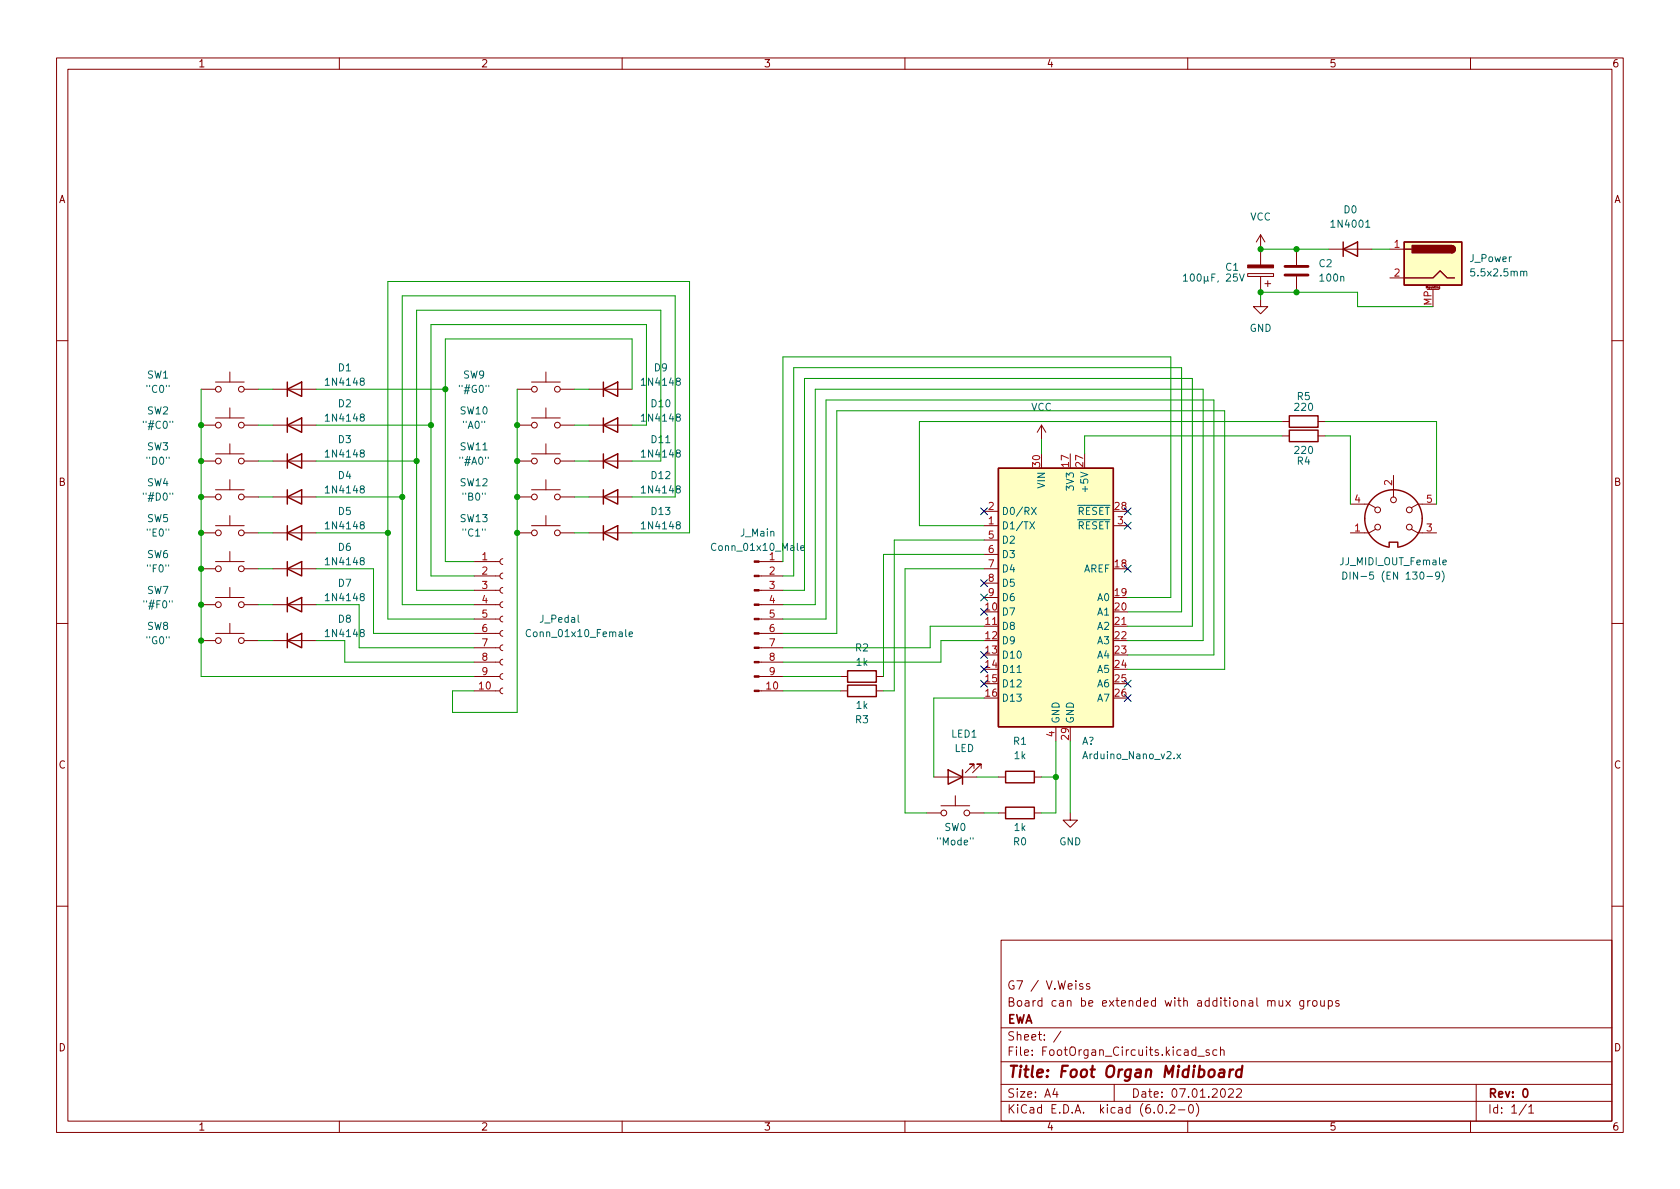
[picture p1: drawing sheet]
<svg xmlns="http://www.w3.org/2000/svg" width="297mm" height="210mm" viewBox="0 0 297 210" stroke-linecap="round" stroke-linejoin="round" font-family="sans-serif">
<g fill="none" stroke="#840000" stroke-width=".18">
<path d="M10 10.2h277v190.1h-277zM12 12.2h273v186.1h-273zM60 10.2v2M110 10.2v2M160 10.2v2M210 10.2v2M260 10.2v2M220.6 48.4h4.6v.5h-4.6zM222.9 53v1.2h1.3l-1.3 1.3-1.3-1.3h1.3M222.9 41.5l-.8 1.3M222.9 41.5v5.4M222.9 48.9v2.8"/>
<path d="M222.9 41.5l.7 1.3M223.6 50.2h1.1M224.2 49.7v1M229.2 44.1v2.8M229.2 48.9v2.8M234.9 44.1h7.7M245.7 44.1h2.6M245.7 49.1h2.6M252.3 51.2h2.1M253.4 51.2v3M254.6 50.7v.3l-.2 .1M254.6 50.7l-.2 .1v.1h.2"/>
<path d="M10 60.2h2M35.6 75.2h2.5M35.6 68.8h2.5M38.1 73.9h5.1M38.1 67.6h5.1M40.6 65.8v1.8M40.6 72.1v1.8M40.6 78.5v1.8M43.2 75.2h2.5M43.2 68.8h2.5M48.3 75.2h7.6M48.3 68.8h7.6"/>
<path d="M91.4 75.2h2.6M91.4 68.8h2.6M94 73.9h5.1M94 67.6h5.1M96.5 65.8v1.8M96.5 72.1v1.8M96.5 78.5v1.8M99.1 75.2h2.5M99.1 68.8h2.5M104.1 75.2h7.7M104.1 68.8h7.7M184.1 75.2l-.7 1.2"/>
<path d="M184.1 75.2v2.5M184.1 75.2l.8 1.2M226.7 77.1h1.3M226.7 74.5h1.3M233 77.1h1.3M233 74.5h1.3M285 60.2h2M35.6 81.5h2.5M35.6 94.2h2.5M35.6 87.9h2.5M38.1 80.3h5.1M38.1 93h5.1"/>
<path d="M38.1 86.6h5.1M38.1 99.3h5.1M40.6 84.8v1.8M40.6 91.2v1.8M40.6 97.5v1.8M43.2 81.5h2.5M43.2 94.2h2.5M43.2 87.9h2.5M48.3 81.5h7.6M48.3 94.2h7.6M48.3 87.9h7.6M83.8 99.3h4.6"/>
<path d="M88.9 98.8l-.4 .1-.1 .4 .1 .4 .4 .1M91.4 81.5h2.6M91.4 94.2h2.6M91.4 87.9h2.6M94 80.3h5.1M94 93h5.1M94 86.6h5.1M96.5 84.8v1.8M96.5 91.2v1.8M99.1 81.5h2.5M99.1 94.2h2.5M99.1 87.9h2.5"/>
<path d="M104.1 81.5h7.7M104.1 94.2h7.7M104.1 87.9h7.7M134.2 99.3h4.2M174 93h2.5M174 90.4h2.5M174 95.5h2.5M174 98h2.5M196.8 93h2.6M238.8 89.1h3.3l1.1 .7M243.2 93.6l-1.1 .6h-3.3M246.4 84.1v3.8"/>
<path d="M249.6 93.6l1.1 .6h3.3M254 89.1h-3.3l-1.1 .7M10 110.2h2M35.6 106.9h2.5M35.6 100.6h2.5M35.6 113.3h2.5M38.1 112h5.1M38.1 105.7h5.1M40.6 103.9v1.8M40.6 110.2v1.8M43.2 106.9h2.5M43.2 100.6h2.5"/>
<path d="M43.2 113.3h2.5M48.3 106.9h7.6M48.3 100.6h7.6M48.3 113.3h7.6M83.8 119.6h4.6M83.8 117.1h4.6M83.8 114.5h4.6M83.8 112h4.6M83.8 109.5h4.6M83.8 106.9h4.6M83.8 104.4h4.6M83.8 101.8h4.6"/>
<path d="M88.9 119.1l-.4 .2-.1 .3 .1 .4 .4 .1M88.9 116.6l-.4 .1-.1 .4 .1 .3 .4 .2M88.9 114l-.4 .2-.1 .3 .1 .4 .4 .2M88.9 111.5l-.4 .1-.1 .4 .1 .4 .4 .1M88.9 109l-.4 .1-.1 .4 .1 .3 .4 .2M88.9 106.4l-.4 .2-.1 .3 .1 .4 .4 .1M88.9 103.9l-.4 .1-.1 .4 .1 .3 .4 .2M88.9 101.3l-.4 .2-.1 .3 .1 .4 .4 .2M134.2 119.6h4.2M134.2 117.1h4.2M134.2 114.5h4.2M134.2 112h4.2"/>
<path d="M134.2 109.5h4.2M134.2 106.9h4.2M134.2 104.4h4.2M134.2 101.8h4.2M148.6 119.6h1.3M154.9 119.6h1.3M174 100.6h2.5M174 110.7h2.5M174 103.1h2.5M174 105.7h2.5M196.8 110.7h2.6M285 110.2h2"/>
<path d="M83.8 122.2h4.6M88.9 121.7l-.4 .1-.1 .4 .1 .3 .4 .2M134.2 122.2h4.2M148.6 122.2h1.3M154.9 122.2h1.3M165.1 137.4h7.6M172.2 135.9v-.8h-.8h.8l-1.5 1.5M173.5 135.9v-.8h-.8h.8l-1.5 1.5M176.5 137.4h1.3M182.9 137.4h1.2M186.7 128.5v2.6M163.8 143.8h2.6"/>
<path d="M166.4 142.5h5M168.9 140.7v1.8M171.4 143.8h2.6M176.5 143.8h1.3M182.9 143.8h1.2M189.2 143.8v1.2h1.3l-1.3 1.3-1.2-1.3h1.2M10 160.2h2M177 166.3h108v32h-108zM191.4 174l-.3-.1-.2 .2v.3l.5 .1v.4h-.5M192.6 174l-.3-.1-.2 .2v.3l.5 .1v.4h-.5M226.1 176.9l.1 1h.4l.2-.1M226.8 176.9v1"/>
<path d="M227.4 176.9l.7 1M228.1 176.9l-.7 1M230.5 176.9v1.2l-.3 .3h-.3M230.5 177l-.4-.1-.3 .3v.4l.1 .3h.6M231.2 176.9v1M231.6 176.9l-.2 .1-.2 .2M232.2 177l.4-.1 .3 .3v.4l-.3 .3h-.4l-.1-.3v-.4zM233.5 176.9l.1 1h.3l.2-.1M234.1 176.9v1M234.9 177l.4-.1 .3 .3v.4l-.2 .3h-.5M234.9 176.9v1.5M236.7 177l-.3-.1-.3 .2 .1 .3 .5 .1v.4h-.6"/>
<path d="M285 160.2h2M60 198.3v2M110 198.3v2M160 198.3v2M177 194.8h108M177 191.8h108M177 187.8h108M177 181.8h108M186.5 192.5l-.4 1h1M186.9 193v1M187.6 182.4l-1.3 1.9M197 191.8v3"/>
<path d="M204.9 195.4l.2-.1a.81 .81 0 0 1 .6 .7 .81 .81 0 0 1-.3 .8h-.2a.81 .81 0 0 1-.6-.6 .81 .81 0 0 1 .3-.8zM206.2 196.7v.1M206.9 195.5l.5-.2 .2 .2 .1 .3-.9 1h.9M208.4 196.3h1.1M210 198.3v2M210.4 195.4l.1-.1a.81 .81 0 0 1 .6 .7 .81 .81 0 0 1-.3 .8h-.2a.81 .81 0 0 1-.5-.6 .81 .81 0 0 1 .3-.8zM211.4 185.7l-.4-.1-.3 .3v.4l.2 .3h.5M211.4 185.1v1.5M211.5 195.1a1.72 1.72 0 0 1 0 2.3M211.8 186.8h1.1M213.8 185.7l-.4-.1-.2 .2 .1 .3 .5 .1v.4h-.6M215.1 185.7l-.4-.1-.3 .3v.4l.2 .3h.5"/>
<path d="M215.8 185.8l.2-.2 .4 .1v.9M215.8 185.1v1.5M217.2 192.7l.6-.2 .2 .2 .1 .3-1 1h1M218.6 192.7l.6-.2 .2 .2 .1 .3-.9 1h.9M260 198.3v2M261 191.8v6.5M269.9 195.3l-1.3 1.9M270.3 195.8l.4-.5v1.5M270.3 196.8h.9"/>
<circle cx="38.6" cy="75.2" r=".51"/>
<circle cx="38.6" cy="68.8" r=".51"/>
<circle cx="42.7" cy="68.8" r=".51"/>
<circle cx="42.7" cy="75.2" r=".51"/>
<circle cx="94.5" cy="75.2" r=".51"/>
<circle cx="94.5" cy="68.8" r=".51"/>
<circle cx="98.6" cy="75.2" r=".51"/>
<circle cx="98.6" cy="68.8" r=".51"/>
<circle cx="38.6" cy="81.5" r=".51"/>
<circle cx="38.6" cy="87.9" r=".51"/>
<circle cx="38.6" cy="94.2" r=".51"/>
<circle cx="42.7" cy="81.5" r=".51"/>
<circle cx="42.7" cy="87.9" r=".51"/>
<circle cx="42.7" cy="94.2" r=".51"/>
<circle cx="94.5" cy="94.2" r=".51"/>
<circle cx="94.5" cy="81.5" r=".51"/>
<circle cx="94.5" cy="87.9" r=".51"/>
<circle cx="98.6" cy="87.9" r=".51"/>
<circle cx="98.6" cy="94.2" r=".51"/>
<circle cx="98.6" cy="81.5" r=".51"/>
<circle cx="243.6" cy="90.2" r=".51"/>
<circle cx="243.6" cy="93.2" r=".51"/>
<circle cx="246.4" cy="88.4" r=".51"/>
<circle cx="249.2" cy="90.2" r=".51"/>
<circle cx="249.2" cy="93.2" r=".51"/>
<circle cx="38.6" cy="113.3" r=".51"/>
<circle cx="38.6" cy="106.9" r=".51"/>
<circle cx="38.6" cy="100.6" r=".51"/>
<circle cx="42.7" cy="113.3" r=".51"/>
<circle cx="42.7" cy="100.6" r=".51"/>
<circle cx="42.7" cy="106.9" r=".51"/>
<circle cx="166.9" cy="143.8" r=".51"/>
<circle cx="170.9" cy="143.8" r=".51"/>
</g>
<path d="M269.4 192.7l.2-.2a.8 .8 0 0 1 .5 .8 .8 .8 0 0 1-.5 .7l-.2-.1-.1-.4z" fill="none" stroke="#840000" stroke-width=".3"/>
<path d="M215.7 189.2l.2-.1 .5 .1v1.3M216.5 189.6l-.7 .1a.4 .4 0 0 0-.3 .3 .4 .4 0 0 0 .2 .5l.7-.1M217.5 189.1l-.2 1.4M218.1 189.1l-.4 .1-.3 .3M219.6 189.2a.66 .66 0 0 0-1 .3l-.1 .6 .2 .3 .1 .1 .6-.1M219.7 188.5l-.3 2" fill="none" stroke="#840000" stroke-width=".4"/>
<g fill="none" stroke="#840000" stroke-width=".25">
<path d="M237.5 44.1l2.5-1.3v2.5zM237.5 42.8v2.5M248.3 42.8h10.1v7.6h-10.1zM248.3 49.1h5.1l1.2-1.2 1.3 1.2h1.3M248.3 44.1h1.3M256.7 43.4a.63 .63 0 0 1 .6 .7 .63 .63 0 0 1-.6 .6M50.8 68.8l2.5-1.2v2.5zM50.8 75.2l2.5-1.3v2.5zM50.8 67.6v2.5M50.8 73.9v2.5M106.7 68.8l2.5-1.2v2.5zM106.7 75.2l2.5-1.3v2.5z"/>
<path d="M106.7 67.6v2.5M106.7 73.9v2.5M228 76.1h5v2h-5zM228 73.5h5v2.1h-5zM50.8 87.9l2.5-1.3v2.5zM50.8 94.2l2.5-1.2v2.5zM50.8 81.5l2.5-1.2v2.5zM50.8 80.3v2.5M50.8 86.6v2.5M50.8 93v2.5M50.8 99.3v2.5M106.7 87.9l2.5-1.3v2.5z"/>
<path d="M106.7 94.2l2.5-1.2v2.5zM106.7 81.5l2.5-1.2v2.5zM106.7 80.3v2.5M106.7 86.6v2.5M106.7 93v2.5M176.5 82.8h20.3v45.7h-20.3zM245.6 96.8a5.1 5.1 0 0 1-3.5-7.9 5.1 5.1 0 0 1 8.6 0 5.1 5.1 0 0 1-3.6 7.9M245.6 96.6v-.7h1.5v.7M50.8 100.6l2.5-1.3v2.5zM50.8 106.9l2.5-1.2v2.5zM50.8 113.3l2.5-1.3v2.5zM50.8 105.7v2.5"/>
<path d="M50.8 112v2.5M149.9 118.6h5v2h-5zM149.9 121.2h5v2h-5zM167.6 136.1l2.6 1.3-2.6 1.3zM170.2 136.1v2.6M177.8 136.4h5.1v2h-5.1zM177.8 142.7h5.1v2.1h-5.1z"/>
</g>
<g fill="none" stroke="#006464" stroke-width=".18">
<path d="M209.2 48.8l.4-.4v1.3M209.2 49.7h.8M210.6 48.6l.1-.2a.68 .68 0 0 1 .5 .7 .68 .68 0 0 1-.5 .6l-.1-.1-.2-.4zM211.8 48.5l.2-.1a.68 .68 0 0 1 .4 .7 .68 .68 0 0 1-.4 .6 .84 .84 0 0 1-.2-1.2zM212.9 48.9v1.2M213.5 49.5l.2 .2M213.5 48.9v.8h-.4l-.2-.2M214.3 49.1h.4M214.9 48.4h-.6v1.3M215.4 49.7l-.1 .2M216.9 48.6l.4-.2 .3 .4-.8 .9h.8M218.7 48.4h-.6v.7l.1-.2 .5 .1 .1 .2-.1 .4-.2 .1-.4-.1"/>
<path d="M219.2 48.4l.4 1.3 .4-1.3M241.5 40.2h.7M269.4 48.1l.2-.1h.3l.1 .8M30.5 74.5v.2M86.4 68.1v.3M30.5 87.2v.2M85.8 87.2v.2M86.3 80.8v.3M141.6 96.9l.6-.1-.1-.2-.3-.1-.2 .2v.6h.5M182.1 92.3l.8 1.2M182.4 89.7l.8 1.3M182.9 92.3l-.8 1.2"/>
<path d="M183.2 89.7l-.8 1.3M30.4 106.2v.3M93.8 111.4a.6 .6 0 0 0-.8 .5 .6 .6 0 0 0 .6 .7l.2-.1M111.2 112.2l.6-.2v-.2l-.4-.1-.2 .2 .1 .6h.5M179.8 118.9h.8M237.4 101.2a.64 .64 0 0 1 .8 .6 .64 .64 0 0 1-.8 .6zM238.7 101.2v1.2M254.5 101.7l-.2 .2h-.4l-.1-.2v-.3l.3-.2h.3l.1 .2a.84 .84 0 0 1-.3 1h-.3M255 101a1.46 1.46 0 0 1 0 1.9M208.1 133.3l.6 .9M208.7 133.3l-.6 .9M172.1 148.1v.3"/>
</g>
<g fill="#ffffc2" stroke="#ffffc2" stroke-width=".18">
<path d="M248.3 42.8h10.1v7.6h-10.1z"/>
<path d="M176.5 82.8h20.3v45.7h-20.3z"/>
</g>
<g fill="#840000" stroke="#840000" stroke-width=".25">
<path d="M256.7 43.4a.63 .63 0 0 1 .6 .7 .63 .63 0 0 1-.6 .6z"/>
<path d="M249.7 43.4h7v1.3h-7z"/>
</g>
<g fill="#840000" stroke="#840000" stroke-width=".18">
<path d="M133.3 122h.9v.3h-.9z"/>
<path d="M133.3 119.5h.9v.3h-.9z"/>
<path d="M133.3 117h.9v.2h-.9z"/>
<path d="M133.3 114.4h.9v.3h-.9z"/>
<path d="M133.3 111.9h.9v.2h-.9z"/>
<path d="M133.3 109.3h.9v.3h-.9z"/>
<path d="M133.3 106.8h.9v.3h-.9z"/>
<path d="M133.3 104.3h.9v.2h-.9z"/>
<path d="M133.3 101.7h.9v.3h-.9z"/>
<path d="M133.3 99.2h.9v.2h-.9z"/>
<path d="M220.6 46.9h4.6v.5h-4.6z"/>
</g>
<path d="M227.2 48.6h4.1M227.2 47.1h4.1" fill="none" stroke="#840000" stroke-width=".51"/>
<g fill="none" stroke="#009600" stroke-width=".18">
<path d="M222.9 53v-1.3h17.1v2.5h13.4M222.9 44.1h12M242.6 44.1h3.1M35.6 68.8v50.8h48.2M45.7 68.8h2.6M45.7 75.2h2.6M55.9 68.8h22.8M55.9 75.2h20.3M91.4 68.8v57.2h-11.4v-3.8h3.8M101.6 68.8h2.5M101.6 75.2h2.5M111.8 68.8v-8.9h-33.1v39.4h5.1"/>
<path d="M111.8 75.2h2.5v-17.8h-38.1v44.4h7.6M184.1 77.7v2.6M226.7 74.5h-64.1v18.5h11.4M226.7 77.1h-34.9v3.2M234.3 74.5h19.7v14.6M234.3 77.1h4.5v12M45.7 94.2h2.6M45.7 87.9h2.6M45.7 81.5h2.6M55.9 94.2h12.7M55.9 87.9h15.2M55.9 81.5h17.8"/>
<path d="M101.6 94.2h2.5M101.6 87.9h2.5M101.6 81.5h2.5M111.8 94.2h10.1v-44.4h-53.3v59.7h15.2M111.8 81.5h5v-26.6h-43.1v49.5h10.1M111.8 87.9h7.6v-35.6h-48.3v54.6h12.7M138.4 99.3v-36.2h68.6v42.6h-7.6M174 98h-17.8v21.6M174 95.5h-15.9v26.7h-1.9M45.7 100.6h2.6M45.7 113.3h2.6M45.7 106.9h2.6"/>
<path d="M55.9 113.3h5.1v3.8h22.8M55.9 100.6h10.1v11.4h17.8M55.9 106.9h7.6v7.6h20.3M138.4 109.5h7.6v-38.8h68.6v45.1h-15.2M138.4 104.4h3.8v-37.5h68.6v43.8h-11.4M138.4 119.6h10.2M138.4 112h9.6v-39.4h68.5v45.8h-17.1M138.4 106.9h5.7v-38.1h68.6v44.5h-13.3M138.4 101.8h1.9v-36.8h68.6v43.2h-9.5M174 113.3h-7.6v3.8h-28M174 100.6h-14v43.2h3.8M174 110.7h-9.5v3.8h-26.1"/>
<path d="M138.4 122.2h10.2M172.7 137.4h3.8M174 123.4h-8.9v14M184.1 137.4h2.6M186.7 131.1v12.7h-2.6M189.2 131.1v12.7M174 143.8h2.5"/>
</g>
<g fill="none" stroke="#000084" stroke-width=".18">
<path d="M173.4 89.8l1.2 1.2M174.6 89.8l-1.2 1.2M198.8 89.8l1.2 1.2M198.8 92.3l1.2 1.3M198.8 100l1.2 1.2M200 89.8l-1.2 1.2M200 92.3l-1.2 1.3M200 100l-1.2 1.2M173.4 102.5l1.2 1.2M173.4 105l1.2 1.3M173.4 107.6l1.2 1.2M173.4 115.2l1.2 1.2"/>
<path d="M173.4 117.7l1.2 1.3M174.6 115.2l-1.2 1.2M174.6 117.7l-1.2 1.3M174.6 102.5l-1.2 1.2M174.6 105l-1.2 1.3M174.6 107.6l-1.2 1.2M173.4 120.3l1.2 1.2M174.6 120.3l-1.2 1.2M198.8 122.8l1.2 1.2M198.8 120.3l1.2 1.2M200 122.8l-1.2 1.2M200 120.3l-1.2 1.2"/>
</g>
<g fill="#009600" stroke="#009600" stroke-width=".18">
<circle cx="68.6" cy="94.2" r=".46"/>
<circle cx="35.6" cy="106.9" r=".46"/>
<circle cx="35.6" cy="100.6" r=".46"/>
<circle cx="35.6" cy="113.3" r=".46"/>
<circle cx="71.1" cy="87.9" r=".46"/>
<circle cx="35.6" cy="94.2" r=".46"/>
<circle cx="35.6" cy="87.9" r=".46"/>
<circle cx="186.7" cy="137.4" r=".46"/>
<circle cx="78.7" cy="68.8" r=".46"/>
<circle cx="76.2" cy="75.2" r=".46"/>
<circle cx="91.4" cy="94.2" r=".46"/>
<circle cx="91.4" cy="87.9" r=".46"/>
<circle cx="35.6" cy="81.5" r=".46"/>
<circle cx="35.6" cy="75.2" r=".46"/>
<circle cx="73.7" cy="81.5" r=".46"/>
<circle cx="222.9" cy="51.7" r=".46"/>
<circle cx="222.9" cy="44.1" r=".46"/>
<circle cx="229.2" cy="51.7" r=".46"/>
<circle cx="229.2" cy="44.1" r=".46"/>
<circle cx="91.4" cy="75.2" r=".46"/>
<circle cx="91.4" cy="81.5" r=".46"/>
</g>
<text font-size="2.8" fill="#840000" x="178" y="190.6">Title: Foot Organ Midiboard</text>
<g font-size="2.1" fill="#840000">
<text x="178" y="178">Board can be extended with additional mux groups</text>
<text x="178" y="175">G7 / V.Weiss</text>
<text x="178" y="184">Sheet: /</text>
<text x="178" y="181">EWA</text>
<text x="178" y="186.7">File: FootOrgan_Circuits.kicad_sch</text>
<text x="178" y="196.9">KiCad E.D.A. kicad (6.0.2-0)</text>
<text x="178" y="194.1">Size: A4</text>
<text x="200" y="194.1">Date: 07.01.2022</text>
<text x="263" y="194.1">Rev: 0</text>
<text x="263" y="196.9">Id: 1/1</text>
</g>
<g font-size="1.8" fill="#840000">
<text x="35" y="11.9">1</text>
<text x="85" y="11.9">2</text>
<text x="135" y="11.9">3</text>
<text x="185" y="11.9">4</text>
<text x="235" y="11.9">5</text>
<text x="285" y="11.9">6</text>
<text x="10.3" y="35.9">A</text>
<text x="285.3" y="35.9">A</text>
<text x="10.3" y="85.9">B</text>
<text x="285.3" y="85.9">B</text>
<text x="10.3" y="135.9">C</text>
<text x="285.3" y="135.9">C</text>
<text x="10.3" y="185.9">D</text>
<text x="285.3" y="185.9">D</text>
<text x="35" y="199.9">1</text>
<text x="85" y="199.9">2</text>
<text x="135" y="199.9">3</text>
<text x="185" y="199.9">4</text>
<text x="235" y="199.9">5</text>
<text x="285" y="199.9">6</text>
</g>
<g font-size="1.8" fill="#006464">
<text x="221" y="39">VCC</text>
<text x="235.7" y="40.3">1N4001</text>
<text x="237.6" y="37.7">D0</text>
<text x="216.7" y="47.9">C1</text>
<text x="233.2" y="47.2">C2</text>
<text x="259.9" y="46.3">J_Power</text>
<text x="233.5" y="49.8">100n</text>
<text x="260.5" y="48.9">5.5x2.5mm</text>
<text x="220.9" y="58.7">GND</text>
<text x="59.8" y="65.7">D1</text>
<text x="115.7" y="65.7">D9</text>
<text x="26" y="69.5">&quot;C0&quot;</text>
<text x="26" y="66.9">SW1</text>
<text x="57.9" y="68.2">1N4148</text>
<text x="81.3" y="69.5">&quot;#G0&quot;</text>
<text x="81.9" y="66.9">SW9</text>
<text x="113.7" y="68.2">1N4148</text>
<text x="229.4" y="70.7">R5</text>
<text x="25.5" y="75.8">&quot;#C0&quot;</text>
<text x="26" y="73.3">SW2</text>
<text x="57.9" y="74.5">1N4148</text>
<text x="59.8" y="72">D2</text>
<text x="81.4" y="73.3">SW10</text>
<text x="81.9" y="75.8">&quot;A0&quot;</text>
<text x="113.7" y="74.5">1N4148</text>
<text x="115.2" y="72">D10</text>
<text x="182.3" y="72.6">VCC</text>
<text x="229" y="72.6">220</text>
<text x="26" y="82.2">&quot;D0&quot;</text>
<text x="26" y="79.6">SW3</text>
<text x="57.9" y="80.9">1N4148</text>
<text x="59.8" y="78.4">D3</text>
<text x="81.4" y="82.2">&quot;#A0&quot;</text>
<text x="81.4" y="79.6">SW11</text>
<text x="113.7" y="80.9">1N4148</text>
<text x="115.2" y="78.4">D11</text>
<text x="229" y="80.3">220</text>
<text x="229.4" y="82.2">R4</text>
<text x="25.5" y="88.5">&quot;#D0&quot;</text>
<text x="26" y="86">SW4</text>
<text x="57.9" y="87.2">1N4148</text>
<text x="59.8" y="84.7">D4</text>
<text x="81.4" y="86">SW12</text>
<text x="81.9" y="88.5">&quot;B0&quot;</text>
<text x="113.7" y="87.2">1N4148</text>
<text x="115.2" y="84.7">D12</text>
<text x="184.8" y="86.3" transform="rotate(-90 184.8 86.3)">VIN</text>
<text x="189.9" y="86.5" transform="rotate(-90 189.9 86.5)">3V3</text>
<text x="192.4" y="86.5" transform="rotate(-90 192.4 86.5)">+5V</text>
<text x="26" y="94.9">&quot;E0&quot;</text>
<text x="26" y="92.3">SW5</text>
<text x="57.9" y="93.6">1N4148</text>
<text x="59.8" y="91.1">D5</text>
<text x="81.4" y="92.3">SW13</text>
<text x="81.9" y="94.9">&quot;C1&quot;</text>
<text x="113.7" y="93.6">1N4148</text>
<text x="115.2" y="91.1">D13</text>
<text x="131" y="94.9">J_Main</text>
<text x="177" y="93.6">D1/TX</text>
<text x="177" y="91.1">D0/RX</text>
<text x="189.1" y="91.1">~{RESET}</text>
<text x="189.1" y="93.6">~{RESET}</text>
<text x="26" y="98.7">SW6</text>
<text x="26.1" y="101.2">&quot;F0&quot;</text>
<text x="57.9" y="99.9">1N4148</text>
<text x="59.8" y="97.4">D6</text>
<text x="126.3" y="97.4">Conn_01x10_Male</text>
<text x="177" y="96.1">D2</text>
<text x="177" y="98.7">D3</text>
<text x="177" y="101.2">D4</text>
<text x="191.5" y="101.2">AREF</text>
<text x="237.1" y="99.9">JJ_MIDI_OUT_Female</text>
<text x="25.6" y="107.6">&quot;#F0&quot;</text>
<text x="26" y="105">SW7</text>
<text x="57.9" y="106.3">1N4148</text>
<text x="59.8" y="103.8">D7</text>
<text x="177" y="103.8">D5</text>
<text x="177" y="106.3">D6</text>
<text x="194.1" y="106.3">A0</text>
<text x="239.5" y="102.5">DIN-5 (EN 130-9)</text>
<text x="25.9" y="113.9">&quot;G0&quot;</text>
<text x="26" y="111.4">SW8</text>
<text x="57.9" y="112.6">1N4148</text>
<text x="59.8" y="110.1">D8</text>
<text x="93.7" y="112.6">Conn_01x10_Female</text>
<text x="95.6" y="110.1">J_Pedal</text>
<text x="177" y="108.8">D7</text>
<text x="177" y="111.4">D8</text>
<text x="177" y="113.9">D9</text>
<text x="194.1" y="108.8">A1</text>
<text x="194.1" y="111.4">A2</text>
<text x="194.1" y="113.9">A3</text>
<text x="151.3" y="115.2">R2</text>
<text x="151.4" y="117.7">1k</text>
<text x="177" y="116.5">D10</text>
<text x="177" y="119">D11</text>
<text x="194.1" y="116.5">A4</text>
<text x="194.1" y="119">A5</text>
<text x="151.4" y="125.3">1k</text>
<text x="177" y="121.5">D12</text>
<text x="177" y="124.1">D13</text>
<text x="194.1" y="121.5">A6</text>
<text x="194.1" y="124.1">A7</text>
<text x="151.3" y="127.9">R3</text>
<text x="168.2" y="130.4">LED1</text>
<text x="179.2" y="131.7">R1</text>
<text x="187.3" y="128" transform="rotate(-90 187.3 128)">GND</text>
<text x="189.9" y="128" transform="rotate(-90 189.9 128)">GND</text>
<text x="191.2" y="131.7">A?</text>
<text x="168.7" y="133">LED</text>
<text x="179.4" y="134.2">1k</text>
<text x="191.8" y="134.2">Arduino_Nano_v2.x</text>
<text x="165.8" y="149.5">&quot;Mode&quot;</text>
<text x="167" y="146.9">SW0</text>
<text x="179.2" y="149.5">R0</text>
<text x="179.4" y="146.9">1k</text>
<text x="187.3" y="149.5">GND</text>
</g>
<g font-size="1.8" fill="#a90000">
<text x="246.5" y="43.8">1</text>
<text x="246.5" y="48.9">2</text>
<text x="253.1" y="54" transform="rotate(-90 253.1 54)">MP</text>
<text x="183.9" y="82.5" transform="rotate(-90 183.9 82.5)">30</text>
<text x="189" y="82.5" transform="rotate(-90 189 82.5)">17</text>
<text x="191.5" y="82.5" transform="rotate(-90 191.5 82.5)">27</text>
<text x="239.5" y="88.9">4</text>
<text x="246.1" y="85.8" transform="rotate(-90 246.1 85.8)">2</text>
<text x="252.2" y="88.9">5</text>
<text x="174.8" y="92.7">1</text>
<text x="174.8" y="90.2">2</text>
<text x="174.8" y="95.2">5</text>
<text x="197.1" y="90.2">28</text>
<text x="197.6" y="92.7">3</text>
<text x="239.5" y="94">1</text>
<text x="252.2" y="94">3</text>
<text x="85.2" y="99.1">1</text>
<text x="85.2" y="101.6">2</text>
<text x="136" y="99.1">1</text>
<text x="136" y="101.6">2</text>
<text x="174.8" y="97.8">6</text>
<text x="174.8" y="100.3">7</text>
<text x="197.1" y="100.3">18</text>
<text x="85.2" y="104.1">3</text>
<text x="85.2" y="106.7">4</text>
<text x="136" y="104.1">3</text>
<text x="136" y="106.7">4</text>
<text x="174.3" y="107.9">10</text>
<text x="174.8" y="102.9">8</text>
<text x="174.8" y="105.4">9</text>
<text x="197.1" y="105.4">19</text>
<text x="197.1" y="107.9">20</text>
<text x="85.2" y="109.2">5</text>
<text x="85.2" y="111.8">6</text>
<text x="136" y="109.2">5</text>
<text x="136" y="111.8">6</text>
<text x="174.3" y="110.5">11</text>
<text x="174.3" y="113">12</text>
<text x="197.1" y="110.5">21</text>
<text x="197.1" y="113">22</text>
<text x="85.2" y="114.3">7</text>
<text x="85.2" y="116.8">8</text>
<text x="85.2" y="119.4">9</text>
<text x="136" y="114.3">7</text>
<text x="136" y="116.8">8</text>
<text x="136" y="119.4">9</text>
<text x="174.3" y="115.6">13</text>
<text x="174.3" y="118.1">14</text>
<text x="197.1" y="115.6">23</text>
<text x="197.1" y="118.1">24</text>
<text x="84.7" y="121.9">10</text>
<text x="135.5" y="121.9">10</text>
<text x="174.3" y="120.6">15</text>
<text x="174.3" y="123.2">16</text>
<text x="197.1" y="120.6">25</text>
<text x="197.1" y="123.2">26</text>
<text x="186.4" y="130.3" transform="rotate(-90 186.4 130.3)">4</text>
<text x="189" y="130.8" transform="rotate(-90 189 130.8)">29</text>
</g>
<text font-size=".5" fill="#840000" x="252.2" y="51">Mounting</text>
</svg>
